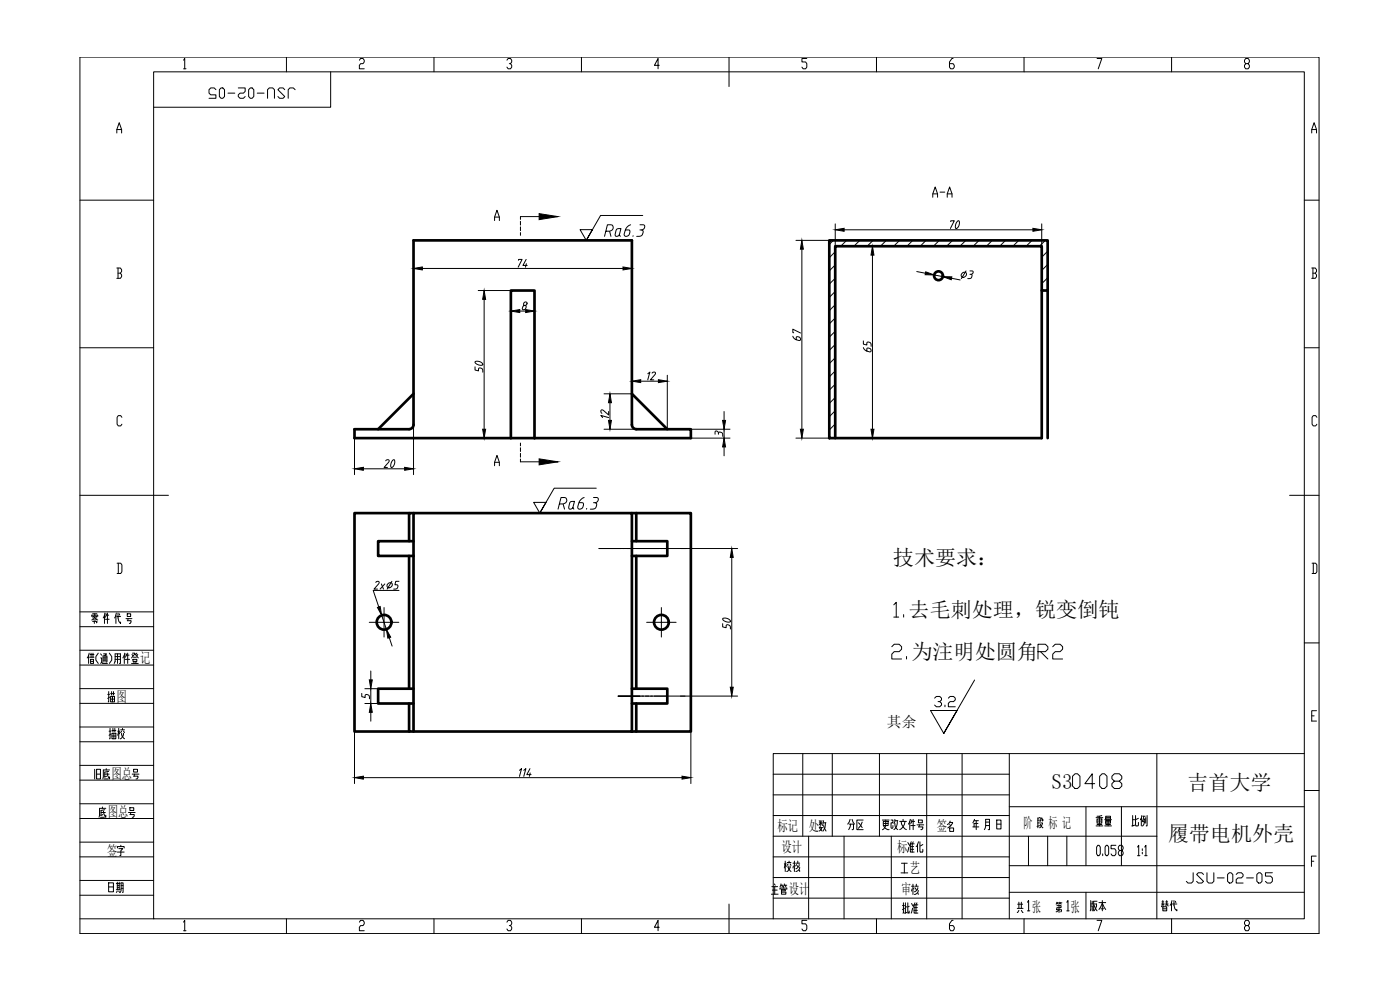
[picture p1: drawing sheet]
<svg xmlns="http://www.w3.org/2000/svg" width="420mm" height="297mm" viewBox="0 0 420 297" stroke-linecap="round" stroke-linejoin="round" font-family="sans-serif">
<!-- layer: 5 -->
<g fill="none" stroke="#000" stroke-width=".3">
<path d="M86 17.1v4.5M130.2 17.1v4.5M174.5 17.1v4.5M218.8 17.1v8.9M263 17.1v4.5M307.3 17.1v4.5M351.6 17.1v4.5M99.2 21.6v10.6h-53.1M24 60.1h22.1M391.4 60.1h4.5M24 104.3h22.1M391.4 104.3h4.5"/>
<path d="M24 148.6h26.6M387 148.6h8.9M391.4 192.9h4.5M391.4 226.1h-159.3v49.6M391.4 237.2h4.5M24 275.7h367.4v-254.1h-345.3v254.1M86 275.7v4.4M130.2 275.7v4.4M174.5 275.7v4.4M218.8 271.3v8.8M263 275.7v4.4M307.3 275.7v4.4"/>
<path d="M351.6 275.7v4.4"/>
</g>
<!-- layer: 9 -->
<path d="M24 17.1h371.9v263h-371.9z" fill="none" stroke="#000" stroke-width=".3"/>
<!-- layer: 10 -->
<g fill="none" stroke="#000" stroke-width=".3">
<path d="M55.1 18.1l.3-.5v3M107.9 18.1l.3-.5h.8l.3 .5v.5l-.3 .5h-.8l-.3 .5v1h1.4M152.1 18.1l.4-.5h.7l.4 .5v.5l-.4 .5h-.3M153.2 19.1l.4 .5v.5l-.4 .5h-.7l-.4-.5M197.9 19.6h-1.5l1.1-2v3M242.1 17.6h-1.4v1h1.1l.3 .5v1l-.3 .5h-.8l-.3-.5M286 17.6h-.3l-.7 1v1.5l.3 .5h.7l.4-.5v-.5l-.4-.5h-1M329.2 17.6h1.5l-1.1 3M373.9 19.1l-.4-.5v-.5l.4-.5h.7l.4 .5v.5l-.4 .5h-.7l-.4 .5v.5l.4 .5h.7l.4-.5v-.5l-.4-.5M35.1 39.9v-1l.7-2.1 .7 2.1v1M35.1 38.9h1.4M55.1 20.6h.7"/>
<path d="M393.7 39.9v-1l.7-2.1 .7 2.1v1M393.7 38.9h1.4M250.1 72.1l-1.2 1.2M250.7 75.5l-1.8 1.8M250.7 79.5l-1.8 1.8M254.1 72.1l-1.8 1.8M258 72.1l-1.7 1.8M262 72.1l-1.7 1.8M266 72.1l-1.8 1.8M270 72.1l-1.8 1.8M273.9 72.1l-1.7 1.8M277.9 72.1l-1.7 1.8"/>
<path d="M281.9 72.1l-1.8 1.8M285.9 72.1l-1.8 1.8M289.9 72.1l-1.8 1.8M293.8 72.1l-1.7 1.8M297.8 72.1l-1.8 1.8M301.8 72.1l-1.8 1.8M305.8 72.1l-1.8 1.8M309.7 72.1l-1.7 1.8M313.7 72.1l-1.8 1.8M314.4 75.4l-1.8 1.8M314.4 79.4l-1.8 1.7M35.1 80.4h1l.4 .5v.6l-.4 .5"/>
<path d="M35.4 82h.7l.4 .5v.5l-.4 .5h-1M35.4 80.4v3.1M250.7 83.5l-1.8 1.7M250.7 87.4l-1.8 1.8M250.7 91.4l-1.8 1.8M250.7 95.4l-1.8 1.8M250.7 99.4l-1.8 1.8M314.4 83.3l-1.8 1.8M393.7 80.4h1l.4 .5v.6l-.4 .5M394 82h.7l.4 .5v.5l-.4 .5h-1M394 80.4v3.1M250.7 103.4l-1.8 1.7"/>
<path d="M250.7 107.3l-1.8 1.8M250.7 111.3l-1.8 1.8M250.7 115.3l-1.8 1.8M250.7 119.3l-1.8 1.7M36.6 125.2l-.4-.5h-.7l-.4 .5v2.1l.4 .5h.7l.4-.5M250.7 123.2l-1.8 1.8M250.7 127.2l-1.8 1.8M250.7 131.2l-.3 .3M395.2 125.2l-.3-.5h-.8l-.3 .5v2.1l.3 .5h.8l.3-.5M35.1 169h1.1l.4 .5v2.1l-.4 .5h-1.1M35.5 169v3.1M393.8 169h1.1l.3 .5v2.1l-.3 .5h-1.1"/>
<path d="M394.1 169v3.1M24 199.5h22.1M24 195.1h22.1M24 188h22.1M24 183.6h22.1M26.6 196.6v2.5M26.7 196l-.5 1.4M26.9 197.2h1.3M27 196.4h1.2M27.2 197.8h.9v1.3h-.9zM27.2 198.4h.9M27.3 196v1.2"/>
<path d="M27.5 186l.6-.2 .3-.6 .4 .6 .5 .2M27.5 185v-.4h1.8v.4M27.8 186.4h1.3l-.2 .4M27.8 185.4h.3M27.8 185h.4M27.8 184.2h1.3M27.9 196v1.2M28.2 186h.5M28.3 186.4v.7M28.4 184.2v1M28.7 185h.4M28.8 185.4h.3"/>
<path d="M29.5 196l-.7 1v1l.7 1.1M30.2 197.4h.3v1.3l-.3 .4M30.2 196.2l.3 .4M30.5 198.7l.3 .4h1.4M30.9 198.7v-1.9h1.2l-.2 1.9M30.9 197.4h1.2M30.9 198h1.2M31.1 196.2h.8l-.4 .6v1.9M31.4 184.6v2.5M31.4 196.6l.1 .2M31.5 183.9l-.5 1.5M31.6 185.8h1.2"/>
<path d="M31.9 184.6l-.3 .6M31.9 184.2v.4h.7M32.2 183.9v3.2M32.8 196l.7 1v1l-.7 1.1M34.3 199.1l.3-.7v-2.2h1.5v2.9h-.2M34.6 197.8h1.5M34.6 197h1.5M34.8 184.6v2.5M34.9 183.9l-.5 1.5M35 185h1.2M35.3 196.2v2.9M35.4 183.9l.3 2.5 .5 .7v-.5"/>
<path d="M35.8 184.2l.1 .4M37.3 196.6v2.5M37.5 196l-.6 1.4M37.6 197.8h1.3M37.8 185.6h1.8M37.9 196.6l-.3 .6M37.9 196.2v.4h.8M38.2 184.2h1v.8h-1zM38.2 186.2h1.1l-.2 .9h-.3M38.3 196v3.1M38.4 185.6l-.1 .6M39.5 199.1h2"/>
<path d="M39.6 196.4l.3 .4M39.8 196h.7v.2l-1 1.2M39.9 197.8h1.2v.6h-1.2zM40.1 197.2h.8M40.2 198.4v.7M40.5 196.2l1 1.2M40.8 198.4v.7M41.1 196l-.3 .4M41.3 196.4l-.2 .4M115.3 182.3v4.4h-4.5M119.7 186.7h-4.4v4.4M198.5 182.3v4.4h-4.4"/>
<path d="M202.9 186.7h-4.4v4.4M24 211h22.1M24 206.6h22.1M24 218.1h22.1M393.7 214.8h.7M395.1 213.2h-1.4v3.2h1.4M24 222.6h22.1M24 234.1h22.1M24 229.6h22.1M232.1 232.3h70.8M232.1 238.5h70.8M240.9 226.1v24.8"/>
<path d="M249.8 226.1v24.8M263.9 226.1v24.8M278.1 226.1v49.6M288.7 226.1v49.6M302.9 226.1v49.6M347.2 226.1v49.6M24 245.6h22.1M24 241.2h22.1M24 257.1h22.1M24 252.7h22.1M35.2 254.4v-.4h2.1v.4M35.2 255.7h2.1"/>
<path d="M35.7 254.6h1.1l-.5 .7v1.4h-.3M36.3 253.6v.4M232.1 257.1h70.8M232.1 244.7h70.8M232.1 250.9h115.1M242.7 250.9v24.8M245.9 246.9h.8M245.9 248.3h1M245.9 246.2l.1 .3M246.2 247.9l-.2 .6 .7 .9M246.3 246.2v1.5M246.6 247.3l-.3-.4-.4 .6"/>
<path d="M246.6 248.3l-.1 .6-.6 .5M246.7 246.2l-.1 .3M247.2 247.7l.7 1.7M247.2 246.9h.7M247.2 246.2l-.3 1.5M247.7 246.9l-.1 1.4-.6 1.1M253.3 250.9v24.8M267.5 250.9v24.8M285 246.8h.9v.2l-.6 .8-.9 .6M285 248.4h1.2v1.1h-1.2zM285 247.4l.3 .4M285.2 246.3l-.5 .9-.4 .2"/>
<path d="M292 248.1h1.8M292.3 246.2h1.3M292.5 245.8l-.5 1.1M293 246.2v2.7M293.5 247.1h-1.2v1M295.4 248.9l.4-1v-2.1h1.2v3.1h-.4M295.8 246.7h1.2M295.8 247.7h1.2M299.1 246h1.3v2.7h-1.3zM299.1 247.3h1.3M302.9 242h88.5M302.9 259.7h88.5"/>
<path d="M311.5 246.1h.5M311.5 246.9h.5M312 247.7l-.8 .2M312.1 245.3l-.6 .2v2.9M312.2 246.9h.7v.2l-.4 .8-.5 .5M312.2 247.3l.8 1.1M313 245.9v.4h-.3v-.8h-.3l-.3 1M325.9 242v17.7M329.5 253.6h.3l.4 .6v2l-.4 .5h-.3l-.4-.5v-2zM330.9 256.2v.5M332 253.6h.4l.3 .6v2l-.3 .5h-.4l-.4-.5v-2zM334.9 253.6h-1.5v1.1h1.1l.4 .5v1l-.4 .5h-.7l-.4-.5"/>
<path d="M336 255.2l-.4-.5v-.5l.4-.6h.7l.4 .6v.5l-.4 .5h-.7l-.4 .5v.5l.4 .5h.7l.4-.5v-.5l-.4-.5M336.6 242v17.7M341.4 254.2l.3-.6v3.1M341.4 256.7h.7M342.8 254.7v.5M342.8 255.7v.5M343.5 254.2l.4-.6v3.1M343.5 256.7h.8M393.6 258.4h.7M395 256.9h-1.4v3.1M24 264.2h22.1M24 268.6h22.1"/>
<path d="M55.1 276.7l.3-.6v3.2M55.1 279.3h.7M107.9 276.7l.3-.6h.8l.3 .6v.5l-.3 .5h-.8l-.3 .5v1.1h1.4M152.1 276.7l.4-.6h.7l.4 .6v.5l-.4 .5h-.3M153.2 277.7l.4 .5v.5l-.4 .6h-.7l-.4-.6M197.9 278.2h-1.5l1.1-2.1v3.2M231.5 268.3h2M231.6 266h1.8M231.8 267.1h1.4M232.1 263.3h70.8M232.1 269.5h70.8M232.4 265.2l.2 .4"/>
<path d="M232.5 266v2.3M234.1 266.9v-.4h2v.4M234.4 265.2l-.3 .8M234.4 265.6h.6M234.5 267.3h1.2v-.4h-1.2v1.4h1.3v-.6h-1.3M234.7 265.6l.1 .4M235.1 266.2v.3M235.4 265.2l-.3 .8M235.4 265.6h.7M235.7 265.6l.1 .4M242.1 276.1h-1.4v1.1h1.1l.3 .5v1l-.3 .6h-.8l-.3-.6M273.6 265.9h.7"/>
<path d="M273.7 266.7l-.1 .7M274 265.3v3.1M274.1 266.5l.2 .2M274.6 266.3l.4 .6M274.6 265.9h1M275 265.3v.6M275.4 266.3a1.21 1.21 0 0 1-1 1.3M275.6 267.2a1.14 1.14 0 0 1-1.2 1.2M286 276.1h-.3l-.7 1.1v1.5l.3 .6h.7l.4-.6v-.5l-.4-.5h-1M302.9 267.7h88.5M329.2 276.1h1.5l-1.1 3.2M373.9 277.7l-.4-.5v-.5l.4-.6h.7l.4 .6v.5l-.4 .5h-.7l-.4 .5v.5l.4 .6h.7l.4-.6v-.5l-.4-.5"/>
</g>
<!-- layer: SLD-0 -->
<path d="M308.7 250.9v8.8M314.4 250.9v8.8M320.2 250.9v8.8" fill="none" stroke="#000" stroke-width=".3"/>
<!-- layer: 0 -->
<g fill="none" stroke="#000" stroke-width=".8">
<path d="M248.9 72.1h65.5v15.1h-1.8v-13.3h-61.9v57.6h-1.8zM312.6 87.2v44.3h-61.9M314.4 87.2v44.3M124.1 118.2l-10.6 10.6M189.6 118.2l10.7 10.6M122.8 128.8a1.32 1.32 0 0 0 1.3-1.4v-55.3h65.5v55.4a1.32 1.32 0 0 0 1.4 1.3h16.3v2.7h-100.9v-2.7h16.4M153.3 131.5v-44.3h7.1v44.3M122.8 154h-16.4v65.5h16.4M124.1 154h65.5v65.5h-65.5zM124.1 154h-1.3v8.4M189.6 154h1.4v8.4M191 154h16.3v65.5h-16.3"/>
<path d="M122.8 166.8v39.8M124.1 162.4h-10.6v4.4h10.6M189.6 162.4h10.7v4.4h-10.7M191 166.8v39.8M122.8 211.1v8.4h1.3M124.1 206.6h-10.6v4.5h10.6M189.6 206.6h10.7v4.5h-10.7M191 211.1v8.4h-1.4"/>
<circle cx="281.7" cy="82.7" r="1.32"/>
<circle cx="115.3" cy="186.7" r="2.21"/>
<circle cx="198.5" cy="186.7" r="2.21"/>
</g>
<g fill="none" stroke="#000" stroke-width=".3">
<path d="M148.4 66.2v-1.1l.7-2 .8 2v1.1M148.4 65.1h1.5M156.2 66.4v1.1M156.2 68.1v1.1M156.2 69.8v.8M167.4 65h-11.2v.8M148.4 139.7v-1l.7-2.1 .8 2.1v1M148.4 138.7h1.5M156.2 132.9v.9M156.2 134.4v1.1M156.2 136v1.2M156.2 137.7v.9h11.2"/>
<path d="M267.6 194l.8-.7h1.4l.8 .7v.8l-.8 .7h-1.4l-.8 .8v1.4h3M268.2 181.5l.8-.8v4.5M268.2 185.2h1.5M271.2 184.4v.8M272.1 197v.7M311.5 195.5h2.2l.8-.7v-.8l-.8-.7h-2.2v4.4M312.3 195.5l2.2 2.2M315.9 194l.8-.7h1.5l.7 .7v.8l-.7 .7h-1.5l-.8 .8v1.4h3"/>
</g>
<path d="M161.8 64.1l5.6 .9-5.6 .9zM161.8 137.7l5.6 .9-5.6 .9z" fill="#000" stroke="#000" stroke-width=".3"/>
<g fill="none" stroke="#000" stroke-width=".3">
<path d="M124.1 72.1v10.2M155.6 78.1v-.3h1.1l-1.2 2.4M157.9 77.8l-1 1.8h1.3M158 79.1l-.3 1.1M189.6 72.1v10.2M192.9 64.7h-12.7l-4.3 7.4 1.9-3.2h-3.7l1.8 3.2M238.9 72.1h10M240.7 74.8v54M250.7 67.2v6.7M253.3 68.9h56.7M260.1 73.9h6.8M261.8 76.5v52.3"/>
<path d="M285.3 66.5l.1-.3h1l-1.2 2.3M287.3 66.4l.3-.2a1.55 1.55 0 0 1-.4 2.3h-.2a1.42 1.42 0 0 1 .3-2.1zM312.6 67.2v6.7M126.8 80.5h60.2M143.5 87.2h13.4M145.3 89.8v39M153.3 87.2v7.9M156 93.3h1.8M157.4 90.7l-.3 .7 .6 .3a.72 .72 0 0 1 0 .9 .72 .72 0 0 1-.9 .2 1.01 1.01 0 0 1 1.1-1.3l.3-.7-.4-.2zM160.4 87.2v7.9M238.2 99.9l-.3-.1v-1l2.3 1.1M275.1 81.5l2.6 .5"/>
<path d="M280.4 82.5l2.6 .5M285.6 83.5l2.6 .5M288.9 81.9l.6-.2a.81 .81 0 0 1 .5 1 .81 .81 0 0 1-1 .5h-.1a.74 .74 0 0 1-.5-.7 .74 .74 0 0 1 .5-.6zM289.9 81.3l-1.4 2.3M291.1 82.3l.6 .1-.1 .8a.94 .94 0 0 1-1.2 .4M291.1 81.3h.7a.55 .55 0 0 1 .2 .7 .55 .55 0 0 1-.6 .3M124.1 115.8v26.6M142.6 110.1v.9l1 .3v-.7l.5-.2 .7 .4 .1 .9M142.6 108.6a1.56 1.56 0 0 1 2.2 .9 1.85 1.85 0 0 1-2.2-.9zM181.3 118.2h8.3M189.6 112.6v12.7M192.3 114.4h5.3"/>
<path d="M194.4 112.1l.6-.5-.6 2.4M195.7 112l.5-.4 .5 .3-.2 .5-1.3 1.6h1M200.3 112.6v16.2M237.9 100.9l.2 .3a2.1 2.1 0 0 0 2 .9l.1-.6-.8-.5-.4 .1v.8M259.1 104.3l.1 .3a2.16 2.16 0 0 0 2.1 .9l.1-.6-.8-.5-.4 .1-.1 .8M259.1 102.3v1l1 .2v-.6l.6-.3 .7 .5v.8M106.4 131.5v10.9M115.8 138.3l.5-.4 .5 .3-.2 .5-1.3 1.6h1M117.8 138.1l.4-.2a1.58 1.58 0 0 1-.4 2.3l-.2 .1a1.48 1.48 0 0 1 .2-2.2zM143.5 131.5h13.4M180.9 125.3l-.6-.7 2.4 .7M181.3 128.8h13"/>
<path d="M182.7 123.5v1l-1.6-1.3-.5-.2-.3 .5 .3 .5M183.1 120.8v5.3M207.3 128.8h11.8M207.3 131.5h11.8M215.6 130.3l.2-.6 .7 .1a.94 .94 0 0 1 .4 1.1M215.6 129.9a.56 .56 0 0 0-.3-.6 .56 .56 0 0 0-.7 .3v.7M217.3 123.5v2.6M217.3 128.8v2.7M217.3 134.1v2.7M238.9 131.5h10M260.1 131.5h6.8M109.1 140.7h12.3"/>
<path d="M179 146.5h-12.7l-4.3 7.5 1.9-3.3h-3.7l1.8 3.3M112.8 174.8l.7-.4 .3 .4-1.5 1.9h1M114.5 175.2l.6 1.5M115.5 175.2l-1.4 1.5M116.4 175.2l.4-.3a.68 .68 0 0 1 .9 .3 .68 .68 0 0 1-.3 .9 .67 .67 0 0 1-1.1 .1 .67 .67 0 0 1 .1-1zM117.6 174.4l-1.4 2.3M119.7 177.2h-7.7l1.7 4.9M119.7 174.4h-.9l-.3 1.1h.7l.2 .5-.4 .7h-.9M204.2 164.6h17.2M219.6 167.2v39M114.5 184.6l1.5 4.2M116.8 191.3l.9 2.6"/>
<path d="M216.9 187.1v1l1 .2v-.6l.5-.3 .7 .5 .1 .8M216.9 185.6a1.72 1.72 0 0 1 2.3 .8 1.68 1.68 0 0 1-2.3-.8zM106.4 219.5v15.6M108.6 208.1v.9l1 .3v-.7l.5-.2 .7 .4 .1 .9M109.5 211.1h4M109.5 206.6h4M111.3 201.3v2.7M111.3 206.6v4.5M111.3 213.7v2.7M204.2 208.9h17.2M207.3 219.5v15.6M292.5 204l-9.3 16.1 4-6.9h-7.9l3.9 6.9"/>
<path d="M109.1 233.3h95.6M155.9 231.1l.6-.5-.6 2.3M157.2 231.1l.6-.5-.6 2.3M159.1 230.6l-1 1.8h1.3M159.1 231.9l-.2 1"/>
</g>
<g fill="#000" stroke="#000" stroke-width=".3">
<path d="M240.7 72.1l.4 2.7h-.9zM250.7 68.9l2.6-.4v.9zM261.8 73.9l.5 2.6h-.9zM310 68.5l2.6 .4-2.6 .5zM124.1 80.5l2.7-.4v.9zM145.3 87.2l.4 2.6h-.8zM153.3 93.3l2.7-.4v.9zM157.8 92.9l2.6 .4-2.6 .5zM187 80.1l2.6 .4-2.6 .5zM277.8 81.6l2.6 .9-2.7-.1zM283 83l2.7 .1-.2 .8zM189.6 114.4l2.7-.5v.9z"/>
<path d="M197.6 113.9l2.7 .5-2.7 .4zM144.9 128.8h.8l-.4 2.7zM183.1 118.2l.4 2.6h-.9zM182.6 126.1h.9l-.4 2.7zM216.9 126.1h.8l-.4 2.7zM217.3 131.5l.4 2.6h-.8zM240.2 128.8h.9l-.4 2.7zM261.4 128.8h.9l-.5 2.7zM106.4 140.7l2.7-.5v.9zM121.4 140.2l2.7 .5-2.7 .4zM219.6 164.6l.5 2.6h-.9zM113.3 182.3l.8-.3 .4 2.6z"/>
<path d="M116 188.8l1.2 2.4-.8 .3zM111.3 211.1l.4 2.6h-.9zM110.8 204h.9l-.4 2.6zM219.2 206.2h.9l-.5 2.7zM106.4 233.3l2.7-.4v.9zM204.7 232.9l2.6 .4-2.6 .5z"/>
</g>
<path d="M186.4 164.6h-6.6h9.4M186.9 164.6h.6M188 164.6h18M192.1 208.9h-6.6h9.2M192.6 208.9h.6M193.7 208.9h11.9" fill="none" stroke="#000" stroke-width=".3"/>
<text font-size="7.9" x="320.7" y="237.8">0408</text>
<g font-size="7.1">
<text x="180.3" y="72.3">Ra6.3</text>
<text x="166.2" y="154.2">Ra6.3</text>
</g>
<g font-size="6.6">
<text x="61.4" y="30.7">JSU-02-05</text>
<text x="279.4" y="213.4">3.2</text>
<text x="31.4" y="223">描校</text>
<text x="27.2" y="234.9">旧底图总号号</text>
<text x="28.6" y="246.6">底图总号号</text>
<text x="253.3" y="250.1">分区</text>
<text x="263.5" y="250.1">更改文件号</text>
<text x="327.7" y="249.1">重量</text>
<text x="338.3" y="249.1">比例</text>
<text x="270.9" y="256.8">准化</text>
<text x="234.2" y="262.8">校核</text>
<text x="31.4" y="269.2">日期</text>
<text x="354.9" y="266.3">JSU-02-05</text>
<text x="269.5" y="275.2">批准</text>
<text x="326" y="274.5">版本</text>
<text x="347.5" y="274.5">替代</text>
</g>
<g font-size="6.3">
<text x="268" y="169.6">技术要求：</text>
<text x="272.7" y="185.2">去毛刺处理，锐变倒钝</text>
<text x="273.5" y="197.7">为注明处圆角</text>
<text x="315.6" y="236.6">S3</text>
<text x="356.3" y="236.9">吉首大学</text>
<text x="350.5" y="252.3">履带电机外壳</text>
</g>
<text font-size="6.2" x="278.7" y="60.3">A-A</text>
<g font-size="5.3">
<text x="35.3" y="211.7" transform="rotate(-90 35.3 211.7)">描图</text>
<text x="273.4" y="263.2" transform="rotate(-90 273.4 263.2)">工艺</text>
</g>
<g font-size="4.9">
<text x="308" y="275.2" transform="rotate(-90 308 275.2)">共 张</text>
<text x="319.6" y="275.2" transform="rotate(-90 319.6 275.2)">第 张</text>
</g>
<g font-size="4.4">
<text x="42.1" y="199.1">记</text>
<text x="34.9" y="210.6">图</text>
<text x="266.2" y="218">其余</text>
<text x="33.5" y="233.7">图总</text>
<text x="32.3" y="245.2">图总</text>
<text x="233.3" y="249.5">标记</text>
<text x="242.8" y="249.4">处</text>
<text x="281.2" y="249.5">签</text>
<text x="307.1" y="248.4">阶</text>
<text x="314.6" y="248.4">标 记</text>
<text x="32.1" y="256.7">签</text>
<text x="234.6" y="255.6">设计</text>
<text x="269.2" y="255.7">标</text>
<text x="273" y="261.9">艺</text>
<text x="236.7" y="268.3">设计</text>
<text x="270.5" y="268.4">审</text>
<text x="309.8" y="273.8">张</text>
<text x="321.4" y="273.8">张</text>
</g>
</svg>
